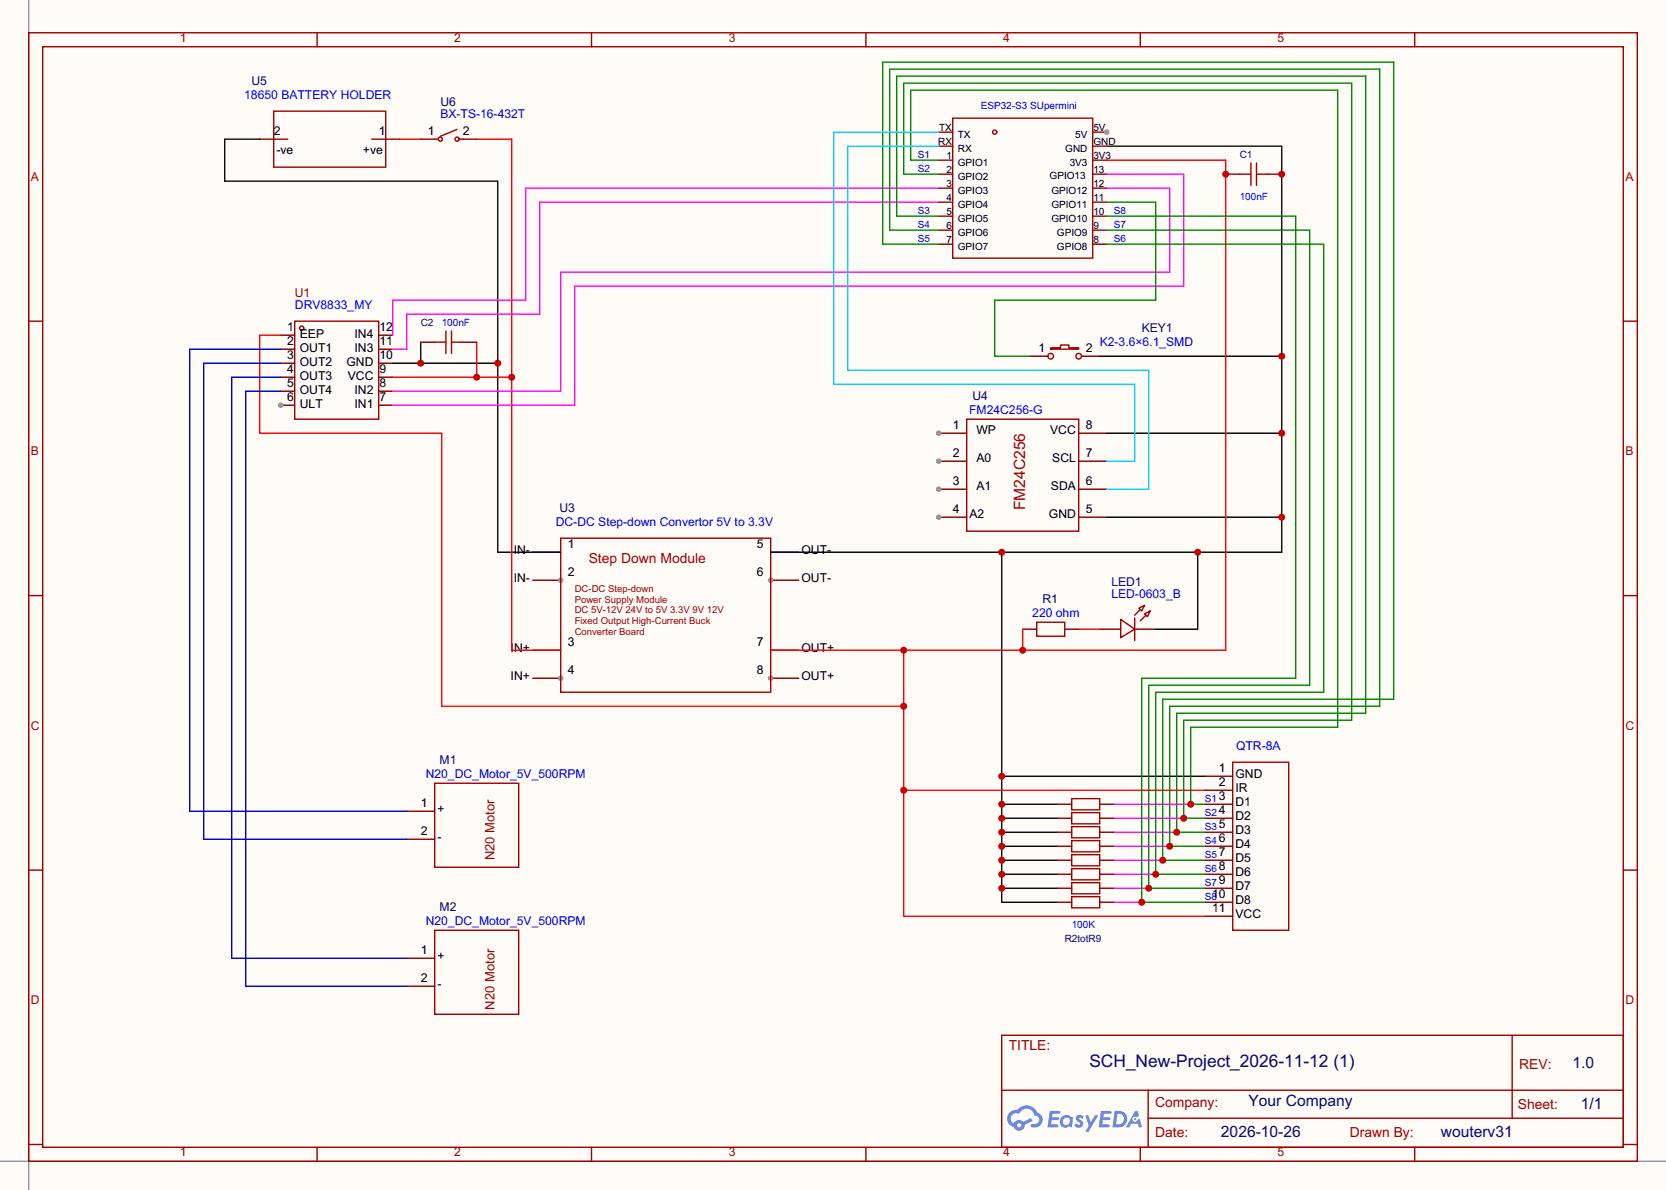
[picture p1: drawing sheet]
<svg xmlns="http://www.w3.org/2000/svg" width="302mm" height="216mm" viewBox="0 0 302 216" stroke-linecap="round" stroke-linejoin="round" font-family="sans-serif">
<path d="M0 0h302.3v215.9h-302.3z" fill="#fffcf7"/>
<path d="M5.2 0v215.9M0 210.7h302.3" fill="none" stroke="#999" stroke-width=".25"/>
<g fill="none" stroke="#a10000" stroke-width=".25">
<path d="M5.2 5.9h291.9v204.8h-291.9zM7.7 8.5h286.8v199.6h-286.8zM57.5 5.9v2.6M107.3 5.9v2.6M157.1 5.9v2.6M206.9 5.9v2.6M256.7 5.9v2.6M5.2 58.3h2.5M294.5 58.3h2.6M5.2 108h2.5M294.5 108h2.6M5.2 157.8h2.5"/>
<path d="M294.5 157.8h2.6M181.7 187.8h112.8v20.3h-112.8zM181.8 197.8h112.6M208.3 197.8v10.1M274.3 187.8l.1 15.1M5.2 207.6h2.5M57.5 208.1v2.6M107.3 208.1v2.6M157.1 208.1v2.6M206.9 208.1v2.6M208.3 202.9h86.1M256.7 208.1v2.6"/>
<path d="M294.5 207.6h2.6"/>
</g>
<g fill="#5487ff">
<path d="M195.4 202.4l.5-.2 .4 .1 .3 .3-.3 .4a.33 .33 0 0 0-.2-.3 .33 .33 0 0 0-.4 .2l.1 .1a.89 .89 0 0 1 .5 1.3 1 1 0 0 1-1.4-.2l.3-.3 .6 .3 .2-.1-.1-.2a.88 .88 0 0 1-.5-1.4z"/>
<path d="M196.9 202.3h.5l.5 1.3 .8-1.3h.6l-1.8 3h-.6l.6-1.1z"/>
<path d="M190.5 201.5h.8a1.1 1.1 0 0 1 1.1 .2l-.1 .3h-1.3l-.1 .7h1.1l.2 .2-.3 .3h-1.1l-.1 .8h1.2l.1 .4-.2 .1h-1.8z"/>
<path d="M199.7 201.5h.9a1.11 1.11 0 0 1 1 .2 .26 .26 0 0 1-.2 .3h-1.1l-.1 .7h1l.3 .2-.3 .3h-1.1l-.1 .8h1.2l.1 .4-.2 .1h-1.8z"/>
<path d="M205.9 201.5h.5l.2 .9-.4 .2a.5 .5 0 0 0-.7 .2 .5 .5 0 0 0 .3 .7 .5 .5 0 0 0 .6-.4l.4-.2 .4 1.6h-.6l-.1-.6h-1.3l-.3 .6h-.6z"/>
<path d="M202.2 201.5l-.4 3h1a1.51 1.51 0 0 0 1.7-1.5 1.51 1.51 0 0 0-1.8-1.5zM202.7 202a1 1 0 0 1 1.2 1.1 1 1 0 0 1-1.2 .9h-.2z"/>
<path d="M192.7 202.5a1.07 1.07 0 0 0-.3 1.6 1.07 1.07 0 0 0 1.6 .2l.5 .2 .2-1.6-.1-.2-.3-.1a1.02 1.02 0 0 0-1.6-.1zM192.8 203.4a.67 .67 0 0 1 1.3 0 .67 .67 0 0 1-1.3 0z"/>
<path d="M183.2 201.8a1.58 1.58 0 0 0 .7 2.7 1.01 1.01 0 0 0 1.2 .6 1.01 1.01 0 0 0 .8-1l1.4-.8-.3-.5-1.3 .7a1.03 1.03 0 0 0-1.7 .3 1 1 0 0 1-.5-1.4 1 1 0 0 1 1.4-.3 1.49 1.49 0 0 1 1.5-1 1.49 1.49 0 0 1 1.3 1.3 .82 .82 0 0 1 .8 1 .82 .82 0 0 1-1.2 .5 .31 .31 0 0 0-.3 .3 .31 .31 0 0 0 .3 .3 1.43 1.43 0 0 0 1.8-.9 1.43 1.43 0 0 0-.9-1.8 2.09 2.09 0 0 0-3.6-.5l-.9 .1zM184.5 204.2a.4 .4 0 0 1 .8 0 .4 .4 0 0 1-.8 0z"/>
<circle cx="205.9" cy="203" r=".19"/>
</g>
<g fill="none" stroke="#870000" stroke-width=".25">
<path d="M50.9 60.8h2.6M50.9 63.3h2.6M50.9 65.9h2.6M50.9 68.4h2.6M50.9 71h2.6M50.9 73.5h2.6M218.6 140.8h5M218.6 143.4h5M218.6 145.9h5M218.6 148.4h5M218.6 151h5M218.6 153.5h5"/>
<path d="M218.6 156.1h5M218.6 158.6h5M218.6 161.1h5M218.6 163.7h5M218.6 166.2h5"/>
</g>
<g fill="none" stroke="#a10000" stroke-width=".25">
<path d="M53.5 58.3h15.2v17.7h-15.2zM223.6 138.3h10.2v30.5h-10.2z"/>
<circle cx="54.7" cy="59.5" r=".38"/>
</g>
<circle cx="50.9" cy="73.5" r=".51" fill="#999"/>
<path d="M68.7 73.5h2.5M68.7 71h2.5M68.7 68.4h2.5M68.7 65.9h2.5M68.7 63.3h2.5M68.7 60.8h2.5M96.6 100.2h5.1M96.6 105.3h5.1M73.8 147.2h5.1M73.8 152.2h5.1M73.8 173.8h5.1M73.8 178.9h5.1" fill="none" stroke="#870000" stroke-width=".25"/>
<path d="M78.9 142.1h15.2v15.2h-15.2zM78.9 168.8h15.2v15.2h-15.2z" fill="none" stroke="#a10000" stroke-width=".25"/>
<circle cx="101.7" cy="105.3" r=".51" fill="#999"/>
<path d="M96.6 118h5.1M96.6 123h5.1" fill="none" stroke="#870000" stroke-width=".25"/>
<circle cx="101.7" cy="123" r=".51" fill="#999"/>
<path d="M139.8 100.2h5.1M139.8 105.3h5.1" fill="none" stroke="#870000" stroke-width=".25"/>
<circle cx="139.8" cy="105.3" r=".51" fill="#999"/>
<path d="M139.8 118h5.1M139.8 123h5.1" fill="none" stroke="#870000" stroke-width=".25"/>
<circle cx="139.8" cy="123" r=".51" fill="#999"/>
<path d="M175.4 76h20.3v20.4h-20.3zM101.7 97.6h38.1v28h-38.1z" fill="none" stroke="#a10000" stroke-width=".25"/>
<path d="M170.3 78.6h5.1" fill="none" stroke="#870000" stroke-width=".25"/>
<circle cx="170.3" cy="78.6" r=".51" fill="#999"/>
<path d="M170.3 83.7h5.1" fill="none" stroke="#870000" stroke-width=".25"/>
<circle cx="170.3" cy="83.7" r=".51" fill="#999"/>
<path d="M170.3 88.7h5.1" fill="none" stroke="#870000" stroke-width=".25"/>
<circle cx="170.3" cy="88.7" r=".51" fill="#999"/>
<path d="M170.3 93.8h5.1" fill="none" stroke="#870000" stroke-width=".25"/>
<circle cx="170.3" cy="93.8" r=".51" fill="#999"/>
<g fill="none" stroke="#870000" stroke-width=".25">
<path d="M47.1 25.2h5.1M67.4 25.2h5.1M76.3 25.2h2.6M83.9 25.2h2.6M186.8 64.6h3.3M195.7 78.6h5.1M196.2 64.6h3.3M195.7 93.8h5.1M195.7 88.7h5.1M195.7 83.7h5.1M185.5 114.1h2.6M193.2 114.1h2.5"/>
<path d="M199.5 114.1h3.8M205.9 114.1h3.8"/>
</g>
<g fill="none" stroke="#a10000" stroke-width=".25">
<path d="M49.7 20.2h20.3v10.1h-20.3zM78.9 25.2h.5M82.9 23.5l-3 1.2M83.4 25.2h.5M190.6 63.1h1.8v-.5h1.5v.5h1.8v.2h-5.1zM188.1 112.9h5.1v2.5h-5.1zM203.3 112.4l2.6 1.7-2.6 1.6zM205.9 112.1v4.1M206.6 110.3l1-.5-.5 1zM206.9 110.6l-1 1M207.6 111.4l1.1-.6-.5 1.1zM207.9 111.6l-1 1"/>
<circle cx="79.9" cy="25.2" r=".38"/>
<circle cx="82.9" cy="25.2" r=".38"/>
<circle cx="190.6" cy="64.6" r=".51"/>
<circle cx="195.7" cy="64.6" r=".51"/>
</g>
<path d="M47.1 25.2h-6.3v7.7h49.5v67.3h11.4M71.2 65.9h19.1M76.3 62.1v3.8" fill="none" stroke="#000" stroke-width=".25"/>
<g fill="#c00">
<circle cx="90.3" cy="65.9" r=".63"/>
<circle cx="76.3" cy="65.9" r=".63"/>
</g>
<path d="M86.5 25.2h6.3v92.8h8.9M71.2 68.4h21.6M86.5 62.1v6.3" fill="none" stroke="#f00" stroke-width=".25"/>
<g fill="#c00">
<circle cx="92.8" cy="68.4" r=".63"/>
<circle cx="86.5" cy="68.4" r=".63"/>
</g>
<g fill="none" stroke="#000" stroke-width=".25">
<path d="M200.8 26.5h31.7v73.7h-92.7M199.5 64.6h33M200.8 78.6h31.7M200.8 93.8h31.7M181.7 100.2v63.5h10.2M217.3 100.2v13.9h-7.6M181.7 140.8h36.9M181.7 145.9h10.2M181.7 148.4h10.2M181.7 151h10.2M181.7 153.5h10.2M181.7 156.1h10.2"/>
<path d="M181.7 158.6h10.2M181.7 161.1h10.2"/>
</g>
<g fill="#c00">
<circle cx="232.5" cy="64.6" r=".63"/>
<circle cx="232.5" cy="78.6" r=".63"/>
<circle cx="232.5" cy="93.8" r=".63"/>
<circle cx="217.3" cy="100.2" r=".63"/>
<circle cx="181.7" cy="100.2" r=".63"/>
<circle cx="181.7" cy="140.8" r=".63"/>
<circle cx="181.7" cy="145.9" r=".63"/>
<circle cx="181.7" cy="148.4" r=".63"/>
<circle cx="181.7" cy="151" r=".63"/>
<circle cx="181.7" cy="153.5" r=".63"/>
<circle cx="181.7" cy="156.1" r=".63"/>
<circle cx="181.7" cy="158.6" r=".63"/>
<circle cx="181.7" cy="161.1" r=".63"/>
</g>
<path d="M200.8 29.1h21.6v88.9h-82.6M50.9 60.8h-3.8v17.8h33v49.5h83.9M164 118v48.2h54.6M185.5 114.1v3.9M164 143.4h54.6" fill="none" stroke="#f00" stroke-width=".25"/>
<g fill="#c00">
<circle cx="164" cy="128.1" r=".63"/>
<circle cx="164" cy="143.4" r=".63"/>
<circle cx="164" cy="118" r=".63"/>
<circle cx="185.5" cy="118" r=".63"/>
</g>
<path d="M72.5 25.2h3.8M195.7 114.1h3.8" fill="none" stroke="#f00" stroke-width=".25"/>
<path d="M50.9 63.3h-16.5v83.9h39.4M50.9 65.9h-13.9v86.3h36.8M50.9 68.4h-8.9v105.4h31.8M50.9 71h-6.3v107.9h29.2" fill="none" stroke="#00c" stroke-width=".25"/>
<path d="M170.3 34.1h-74.9v20.4h-24.2v6.3M170.3 36.7h-72.4v20.3h-24.1v6.3h-2.6M200.8 31.6h14v20.3h-110.5v21.6h-33.1M200.8 34.1h11.4v15.3h-110.5v21.6h-30.5" fill="none" stroke="#f0f" stroke-width=".25"/>
<path d="M200.8 36.7h8.9v17.8h-29.2v10.1h6.3" fill="none" stroke="#008700" stroke-width=".25"/>
<g fill="none" stroke="#a10000" stroke-width=".25">
<path d="M172.8 21.4h25.4v25.4h-25.4z"/>
<circle cx="180.5" cy="24" r=".38"/>
</g>
<g fill="none" stroke="#870000" stroke-width=".25">
<path d="M170.3 26.5h2.5M170.3 29.1h2.5M170.3 31.6h2.5M170.3 34.1h2.5M170.3 36.7h2.5M170.3 39.2h2.5M170.3 24h2.5M198.2 26.5h2.6M198.2 29.1h2.6M198.2 31.6h2.6M198.2 34.1h2.6M198.2 36.7h2.6"/>
<path d="M198.2 39.2h2.6M198.2 24h2.6M170.3 41.8h2.5M170.3 44.3h2.5M198.2 41.8h2.6M198.2 44.3h2.6"/>
</g>
<circle cx="200.8" cy="24" r=".51" fill="#999"/>
<path d="M170.3 39.2h-7.6v-25.4h85.1v115.6h-34.3v21.6h5.1" fill="none" stroke="#008700" stroke-width=".25"/>
<path d="M202.1 151h11.4" fill="none" stroke="#f0f" stroke-width=".25"/>
<circle cx="213.5" cy="151" r=".63" fill="#c00"/>
<path d="M200.8 41.8h36.8v82.5h-29.2v36.8h10.2" fill="none" stroke="#008700" stroke-width=".25"/>
<path d="M202.1 161.1h6.3" fill="none" stroke="#f0f" stroke-width=".25"/>
<circle cx="208.4" cy="161.1" r=".63" fill="#c00"/>
<path d="M170.3 41.8h-8.9v-29.3h88.9v115.6h-38.1v25.4h6.4" fill="none" stroke="#008700" stroke-width=".25"/>
<path d="M202.1 153.5h10.1" fill="none" stroke="#f0f" stroke-width=".25"/>
<circle cx="212.2" cy="153.5" r=".63" fill="#c00"/>
<path d="M170.3 29.1h-5.1v-12.7h77.5v115.5h-26.7v14h2.6" fill="none" stroke="#008700" stroke-width=".25"/>
<path d="M202.1 145.9h13.9" fill="none" stroke="#f0f" stroke-width=".25"/>
<circle cx="216" cy="145.9" r=".63" fill="#c00"/>
<path d="M170.3 31.6h-6.3v-16.5h81.2v115.6h-30.4v17.7h3.8" fill="none" stroke="#008700" stroke-width=".25"/>
<path d="M202.1 148.4h12.7" fill="none" stroke="#f0f" stroke-width=".25"/>
<circle cx="214.8" cy="148.4" r=".63" fill="#c00"/>
<path d="M170.3 44.3h-10.2v-33h92.8v115.5h-42v29.3h7.7" fill="none" stroke="#008700" stroke-width=".25"/>
<path d="M202.1 156.1h8.8" fill="none" stroke="#f0f" stroke-width=".25"/>
<circle cx="210.9" cy="156.1" r=".63" fill="#c00"/>
<path d="M200.8 44.3h39.4v81.3h-30.5v33h8.9" fill="none" stroke="#008700" stroke-width=".25"/>
<path d="M202.1 158.6h7.6" fill="none" stroke="#f0f" stroke-width=".25"/>
<circle cx="209.7" cy="158.6" r=".63" fill="#c00"/>
<path d="M200.8 39.2h34.3v83.8h-28v40.7h11.5" fill="none" stroke="#008700" stroke-width=".25"/>
<path d="M202.1 163.7h5" fill="none" stroke="#f0f" stroke-width=".25"/>
<circle cx="207.1" cy="163.7" r=".63" fill="#c00"/>
<path d="M170.3 24h-19v45.7h54.6v14h-5.1M170.3 26.5h-16.5v40.7h54.6v21.5h-7.6" fill="none" stroke="#0cf" stroke-width=".25"/>
<path d="M194.4 144.9h5.1v2h-5.1zM194.4 150h5.1v2h-5.1zM194.4 147.4h5.1v2.1h-5.1zM194.4 152.5h5.1v2h-5.1zM194.4 155h5.1v2.1h-5.1zM194.4 157.6h5.1v2h-5.1zM194.4 160.1h5.1v2.1h-5.1zM194.4 162.7h5.1v2h-5.1z" fill="none" stroke="#a10000" stroke-width=".25"/>
<g fill="none" stroke="#870000" stroke-width=".25">
<path d="M230 31.6h2.5M191.9 145.9h2.5M191.9 151h2.5M191.9 148.4h2.5M191.9 153.5h2.5M191.9 156.1h2.5M191.9 158.6h2.5M199.5 145.9h2.6M199.5 151h2.6M199.5 148.4h2.6M199.5 153.5h2.6M199.5 156.1h2.6"/>
<path d="M199.5 158.6h2.6M191.9 161.1h2.5M191.9 163.7h2.5M199.5 161.1h2.6M199.5 163.7h2.6"/>
</g>
<circle cx="232.5" cy="31.6" r=".63" fill="#c00"/>
<path d="M222.4 31.6h2.5" fill="none" stroke="#870000" stroke-width=".25"/>
<circle cx="222.4" cy="31.6" r=".63" fill="#c00"/>
<path d="M224.9 31.6h2M226.9 29.6v4M228 29.6v4M228 31.6h2M78.9 62.1h2M80.9 60v4.1M81.9 60v4.1M81.9 62.1h2" fill="none" stroke="#a10000" stroke-width=".25"/>
<path d="M76.3 62.1h2.6M83.9 62.1h2.6" fill="none" stroke="#870000" stroke-width=".25"/>
<text font-size="3.1" fill="#000080" x="197.6" y="193.5">SCH_New-Project_2026-11-12 (1)</text>
<text font-size="2.8" fill="#a00000" x="186" y="92.5" transform="rotate(-90 186 92.5)">FM24C256</text>
<g font-size="2.8" fill="#000080">
<text x="285.3" y="193.8">1.0</text>
<text x="226.5" y="200.7">Your Company</text>
<text x="286.8" y="201.2">1/1</text>
<text x="221.5" y="206.3">2026-10-26</text>
<text x="261.4" y="206.2">wouterv31</text>
</g>
<g font-size="2.5" fill="#a00000">
<text x="106.8" y="102.1">Step Down Module</text>
<text x="183" y="190.5">TITLE:</text>
<text x="275.6" y="193.9">REV:</text>
<text x="209.6" y="200.7">Company:</text>
<text x="275.4" y="201.2">Sheet:</text>
<text x="209.6" y="206.3">Date:</text>
<text x="244.9" y="206.3">Drawn By:</text>
</g>
<g font-size="2.4" fill="#a00000">
<text x="89.7" y="156.1" transform="rotate(-90 89.7 156.1)">N20 Motor</text>
<text x="89.7" y="183.1" transform="rotate(-90 89.7 183.1)">N20 Motor</text>
</g>
<g font-size="2.2" fill="#a00000">
<text x="32.6" y="7.6">1</text>
<text x="82.4" y="7.6">2</text>
<text x="132.2" y="7.6">3</text>
<text x="182" y="7.6">4</text>
<text x="231.8" y="7.6">5</text>
<text x="5.6" y="32.8">A</text>
<text x="294.9" y="32.8">A</text>
<text x="53.5" y="53.9">U1</text>
<text x="5.6" y="82.6">B</text>
<text x="294.9" y="82.6">B</text>
<text x="5.6" y="132.4">C</text>
<text x="294.9" y="132.4">C</text>
<text x="5.6" y="182.2">D</text>
<text x="294.9" y="182.2">D</text>
<text x="32.6" y="209.8">1</text>
<text x="82.4" y="209.8">2</text>
<text x="132.2" y="209.8">3</text>
<text x="182" y="209.8">4</text>
<text x="231.8" y="209.8">5</text>
</g>
<g font-size="2.2" fill="#00f">
<text x="44.3" y="17.9">18650 BATTERY HOLDER</text>
<text x="79.9" y="21.4">BX-TS-16-432T</text>
<text x="53.5" y="56">DRV8833_MY</text>
<text x="199.5" y="62.8">K2-3.6×6.1_SMD</text>
<text x="175.8" y="75.1">FM24C256-G</text>
<text x="100.8" y="95.4">DC-DC Step-down Convertor 5V to 3.3V</text>
<text x="187.3" y="111.9">220 ohm</text>
<text x="201.6" y="108.5">LED-0603_B</text>
<text x="224.3" y="136">QTR-8A</text>
<text x="77.2" y="141.1">N20_DC_Motor_5V_500RPM</text>
<text x="77.2" y="167.8">N20_DC_Motor_5V_500RPM</text>
</g>
<g font-size="2.2" fill="#000080">
<text x="45.6" y="15.4">U5</text>
<text x="79.9" y="19.2">U6</text>
<text x="207.1" y="60.3">KEY1</text>
<text x="176.4" y="72.6">U4</text>
<text x="101.5" y="92.8">U3</text>
<text x="201.6" y="106.3">LED1</text>
<text x="189.1" y="109.4">R1</text>
<text x="79.8" y="138.6">M1</text>
<text x="79.8" y="165.3">M2</text>
</g>
<g font-size="2.2">
<text x="49.7" y="24.5">2</text>
<text x="50.2" y="28">-ve</text>
<text x="65.9" y="28">+ve</text>
<text x="68.7" y="24.5">1</text>
<text x="77.6" y="24.5">1</text>
<text x="83.9" y="24.5">2</text>
<text x="52.1" y="60">1</text>
<text x="52.1" y="62.6">2</text>
<text x="52.1" y="65.1">3</text>
<text x="54.4" y="61.3">EEP</text>
<text x="54.4" y="63.8">OUT1</text>
<text x="64.3" y="63.8">IN3</text>
<text x="64.3" y="61.3">IN4</text>
<text x="68.8" y="65.1">10</text>
<text x="68.8" y="62.6">11</text>
<text x="68.8" y="60">12</text>
<text x="188.4" y="63.8">1</text>
<text x="197" y="63.8">2</text>
<text x="52.1" y="67.6">4</text>
<text x="52.1" y="70.2">5</text>
<text x="54.4" y="66.4">OUT2</text>
<text x="54.4" y="68.9">OUT3</text>
<text x="54.4" y="71.5">OUT4</text>
<text x="62.9" y="66.4">GND</text>
<text x="63.1" y="68.9">VCC</text>
<text x="64.3" y="71.5">IN2</text>
<text x="68.8" y="70.2">8</text>
<text x="68.8" y="67.6">9</text>
<text x="52.1" y="72.7">6</text>
<text x="54.4" y="74">ULT</text>
<text x="64.3" y="74">IN1</text>
<text x="68.8" y="72.7">7</text>
<text x="172.9" y="77.8">1</text>
<text x="197" y="77.8">8</text>
<text x="172.9" y="82.9">2</text>
<text x="177.2" y="78.8">WP</text>
<text x="177.2" y="83.9">A0</text>
<text x="190.5" y="78.8">VCC</text>
<text x="190.9" y="83.9">SCL</text>
<text x="197" y="82.9">7</text>
<text x="172.9" y="88">3</text>
<text x="177.2" y="89">A1</text>
<text x="190.7" y="89">SDA</text>
<text x="197" y="88">6</text>
<text x="172.9" y="93">4</text>
<text x="175.9" y="94.1">A2</text>
<text x="190.3" y="94.1">GND</text>
<text x="197" y="93">5</text>
<text x="93.2" y="100.4">IN-</text>
<text x="103" y="99.4">1</text>
<text x="137.3" y="99.4">5</text>
<text x="145.4" y="100.4">OUT-</text>
<text x="93.2" y="105.5">IN-</text>
<text x="103" y="104.5">2</text>
<text x="137.3" y="104.5">6</text>
<text x="145.4" y="105.5">OUT-</text>
<text x="92.6" y="118.2">IN+</text>
<text x="103" y="117.2">3</text>
<text x="137.3" y="117.2">7</text>
<text x="145.4" y="118.2">OUT+</text>
<text x="92.6" y="123.3">IN+</text>
<text x="103" y="122.3">4</text>
<text x="137.3" y="122.3">8</text>
<text x="145.4" y="123.3">OUT+</text>
<text x="221.1" y="140">1</text>
<text x="221.1" y="142.6">2</text>
<text x="224.2" y="141">GND</text>
<text x="224.2" y="143.6">IR</text>
<text x="76.4" y="146.4">1</text>
<text x="79.4" y="147.4">+</text>
<text x="221.1" y="145.1">3</text>
<text x="221.1" y="147.7">4</text>
<text x="224.2" y="146.1">D1</text>
<text x="224.2" y="148.7">D2</text>
<text x="76.4" y="151.5">2</text>
<text x="79.4" y="152.5">-</text>
<text x="221.1" y="150.2">5</text>
<text x="221.1" y="152.7">6</text>
<text x="221.1" y="155.3">7</text>
<text x="224.2" y="151.2">D3</text>
<text x="224.2" y="153.7">D4</text>
<text x="221.1" y="157.8">8</text>
<text x="221.1" y="160.4">9</text>
<text x="224.2" y="156.3">D5</text>
<text x="224.2" y="158.8">D6</text>
<text x="224.2" y="161.4">D7</text>
<text x="219.9" y="162.9">10</text>
<text x="219.9" y="165.4">11</text>
<text x="224.2" y="163.9">D8</text>
<text x="224.2" y="166.4">VCC</text>
<text x="76.4" y="173.1">1</text>
<text x="76.4" y="178.1">2</text>
<text x="79.4" y="174.1">+</text>
<text x="79.4" y="179.1">-</text>
</g>
<g font-size="1.8">
<text x="170.4" y="23.8">TX</text>
<text x="198.4" y="23.8">5V</text>
<text x="170.2" y="26.3">RX</text>
<text x="171.7" y="28.9">1</text>
<text x="173.8" y="27.6">RX</text>
<text x="173.8" y="25">TX</text>
<text x="193.3" y="27.6">GND</text>
<text x="195.1" y="25">5V</text>
<text x="198.4" y="28.9">3V3</text>
<text x="198.4" y="26.3">GND</text>
<text x="171.7" y="31.4">2</text>
<text x="171.7" y="33.9">3</text>
<text x="173.8" y="30.1">GPIO1</text>
<text x="173.8" y="32.7">GPIO2</text>
<text x="173.8" y="35.2">GPIO3</text>
<text x="190.4" y="32.4">GPIO13</text>
<text x="190.8" y="35.2">GPIO12</text>
<text x="194.1" y="30.1">3V3</text>
<text x="198.4" y="33.9">12</text>
<text x="198.4" y="31.4">13</text>
<text x="171.7" y="36.5">4</text>
<text x="171.7" y="39">5</text>
<text x="171.7" y="41.6">6</text>
<text x="173.8" y="37.7">GPIO4</text>
<text x="173.8" y="40.3">GPIO5</text>
<text x="190.8" y="40.3">GPIO10</text>
<text x="190.8" y="37.7">GPIO11</text>
<text x="198.4" y="41.6">9</text>
<text x="198.4" y="39">10</text>
<text x="198.4" y="36.5">11</text>
<text x="171.7" y="44.1">7</text>
<text x="173.8" y="42.8">GPIO6</text>
<text x="173.8" y="45.4">GPIO7</text>
<text x="191.8" y="42.8">GPIO9</text>
<text x="191.8" y="45.4">GPIO8</text>
<text x="198.4" y="44.1">8</text>
</g>
<g font-size="1.8" fill="#00f">
<text x="177.9" y="19.7">ESP32-S3 SUpermini</text>
<text x="166.5" y="28.6">S1</text>
<text x="166.5" y="31.2">S2</text>
<text x="166.5" y="38.8">S3</text>
<text x="166.5" y="41.3">S4</text>
<text x="202.1" y="41.3">S7</text>
<text x="202.1" y="38.8">S8</text>
<text x="224.9" y="36.2">100nF</text>
<text x="166.5" y="43.9">S5</text>
<text x="202.1" y="43.9">S6</text>
<text x="80.1" y="59.1">100nF</text>
<text x="218.6" y="145.5">S1</text>
<text x="218.6" y="148">S2</text>
<text x="218.6" y="150.5">S3</text>
<text x="218.6" y="153.1">S4</text>
<text x="218.6" y="155.6">S5</text>
<text x="218.6" y="160.7">S7</text>
<text x="218.6" y="158.2">S6</text>
<text x="218.6" y="163.2">S8</text>
<text x="194.4" y="168.3">100K</text>
</g>
<g font-size="1.8" fill="#000080">
<text x="224.9" y="28.6">C1</text>
<text x="76.3" y="59.1">C2</text>
<text x="193.2" y="170.9">R2totR9</text>
</g>
<g font-size="1.7" fill="#a00000">
<text x="104.3" y="107.4">DC-DC Step-down</text>
<text x="104.3" y="109.3">Power Supply Module</text>
<text x="104.3" y="111.3">DC 5V-12V 24V to 5V 3.3V 9V 12V</text>
<text x="104.3" y="113.2">Fixed Output High-Current Buck</text>
<text x="104.3" y="115.1">Converter Board</text>
</g>
</svg>
